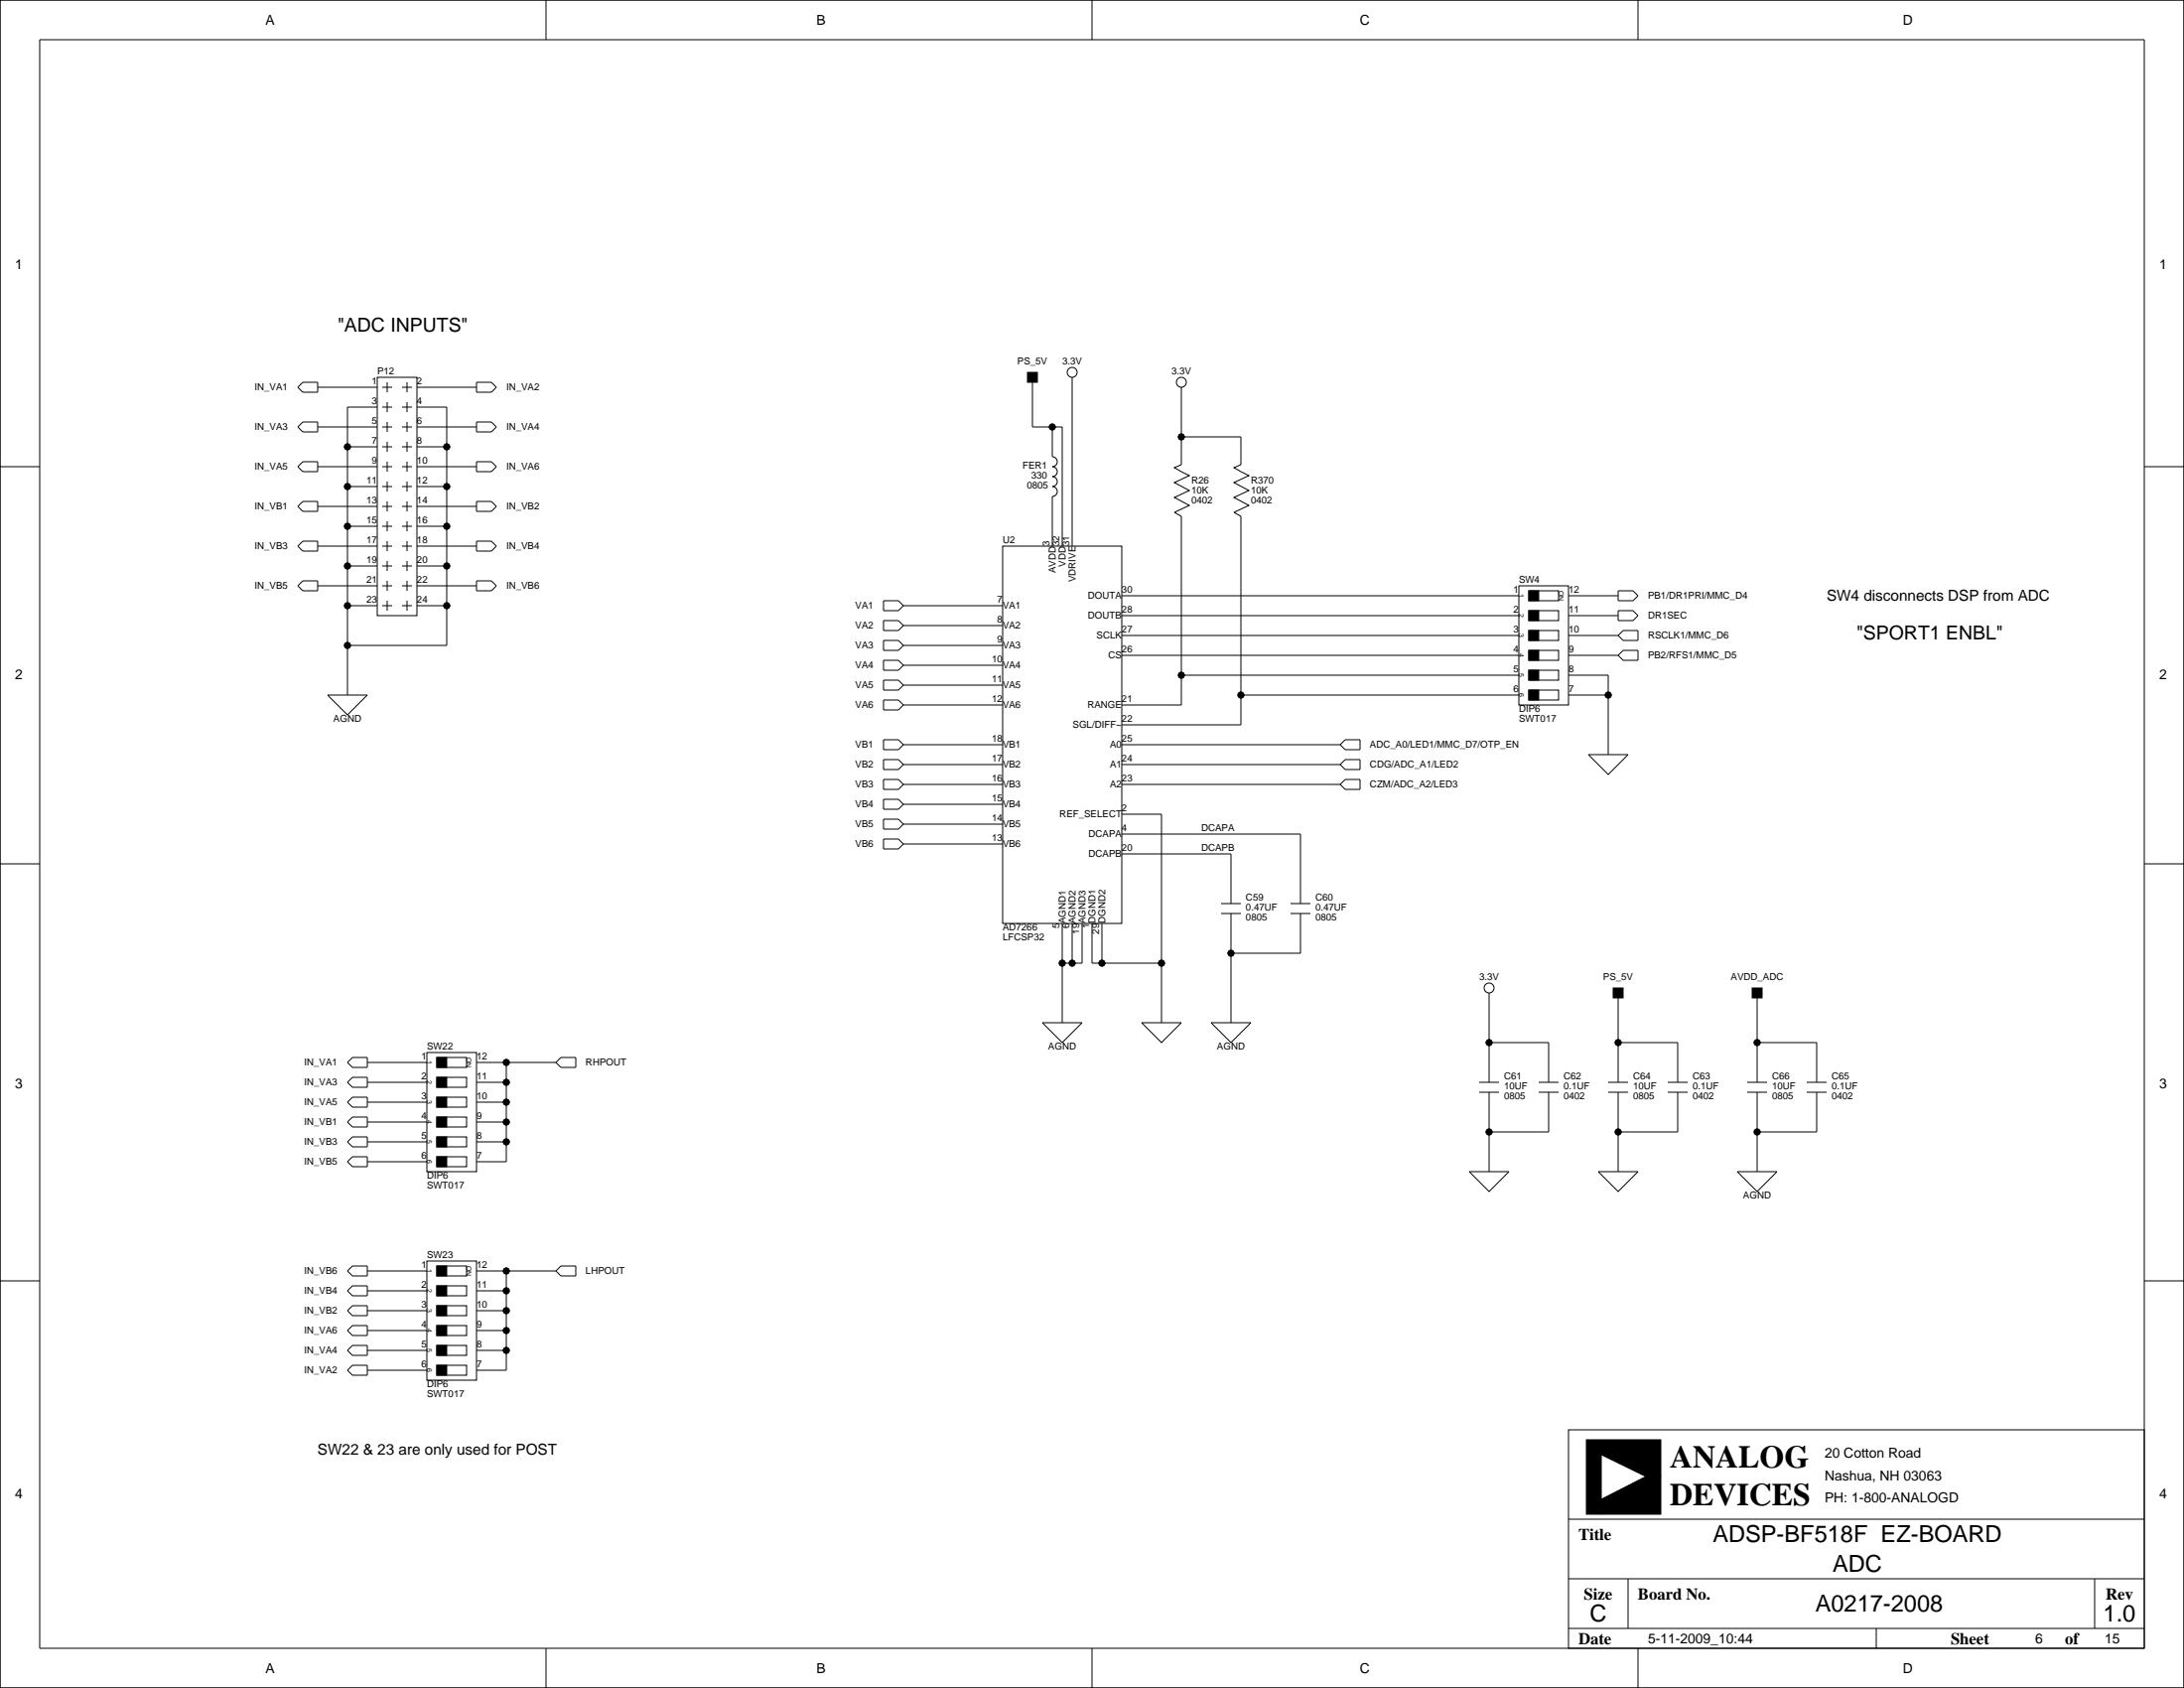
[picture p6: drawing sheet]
<svg xmlns="http://www.w3.org/2000/svg" width="559mm" height="432mm" viewBox="0 0 559 432" stroke-linecap="round" stroke-linejoin="round" font-family="sans-serif">
<g fill="none" stroke="#000" stroke-width=".25">
<path d="M0 0h558.8v431.8h-558.8zM10.2 10.2h538.4v411.4h-538.4zM139.7 0v10.2M279.4 0v10.2M419.1 0v10.2M76.2 99.1l1.3-1.3h3.8v2.5h-3.8zM81.3 99.1h15.2M96.5 96.5h10.2v61h-10.2zM97.8 99.1h2.5M99.1 97.8v2.5M102.9 99.1h2.5M104.1 97.8v2.5"/>
<path d="M106.7 99.1h15.2M121.9 97.8h3.8l1.3 1.3-1.3 1.2h-3.8zM264.2 96.5v12.7h7.6v30.5M274.3 96.5v43.2M302.3 99.1v19.8l-1.8 .7 3.8 2.1-3.8 1.7 3.8 2.1-3.8 1.8 3.8 2-3.8 1.8 1.8 1v48.2h-15.3M0 119.4h10.2M76.2 109.2l1.3-1.3h3.8v2.6h-3.8zM77.5 118.1h3.8v2.5h-3.8l-1.3-1.2zM81.3 119.4h15.2M81.3 109.2h15.2M88.9 114.3h7.6M96.5 104.1h-7.6v73.7"/>
<path d="M97.8 114.3h2.5M97.8 104.1h2.5M97.8 119.4h2.5M97.8 109.2h2.5M99.1 102.9v2.5M99.1 107.9v2.6M99.1 113v2.6M99.1 118.1v2.5M102.9 114.3h2.5M102.9 104.1h2.5M102.9 119.4h2.5M102.9 109.2h2.5"/>
<path d="M104.1 102.9v2.5M104.1 107.9v2.6M104.1 113v2.6M104.1 118.1v2.5M106.7 114.3h7.6M106.7 104.1h7.6v61h-25.4M106.7 119.4h15.2M106.7 109.2h15.2M121.9 107.9h3.8l1.3 1.3-1.3 1.3h-3.8zM121.9 118.1h3.8l1.3 1.3-1.3 1.2h-3.8zM269.2 109.2v7.6a1.27 1.27 0 0 1 1.3 1.3 1.27 1.27 0 0 1-1.3 1.3 1.27 1.27 0 0 1 1.3 1.3 1.27 1.27 0 0 1-1.3 1.2 1.27 1.27 0 0 1 1.3 1.3 1.27 1.27 0 0 1-1.3 1.3 1.27 1.27 0 0 1 1.3 1.2 1.27 1.27 0 0 1-1.3 1.3v12.7M302.3 111.8h15.2v7.1l-1.8 .7 3.8 2.1-3.8 1.7 3.8 2.1-3.8 1.8 3.8 2-3.8 1.8 1.8 1v53.3h-30.5"/>
<path d="M548.6 119.4h10.2M76.2 139.7l1.3-1.3h3.8v2.6h-3.8zM77.5 128.3h3.8v2.5h-3.8l-1.3-1.3zM81.3 129.5h15.2M81.3 139.7h15.2M88.9 124.5h7.6M88.9 134.6h7.6M97.8 124.5h2.5M97.8 134.6h2.5M97.8 129.5h2.5M97.8 139.7h2.5M99.1 123.2v2.5"/>
<path d="M99.1 128.3v2.5M99.1 133.3v2.6M99.1 138.4v2.6M102.9 124.5h2.5M102.9 134.6h2.5M102.9 129.5h2.5M102.9 139.7h2.5M104.1 123.2v2.5M104.1 128.3v2.5M104.1 133.3v2.6M104.1 138.4v2.6M106.7 124.5h7.6"/>
<path d="M106.7 134.6h7.6M106.7 129.5h15.2M106.7 139.7h15.2M121.9 128.3h3.8l1.3 1.2-1.3 1.3h-3.8zM121.9 138.4h3.8l1.3 1.3-1.3 1.3h-3.8zM256.5 139.7h30.5v96.5h-30.5zM76.2 149.9l1.3-1.3h3.8v2.5h-3.8zM81.3 149.9h15.2M88.9 144.8h7.6M88.9 154.9h7.6M97.8 144.8h2.5M97.8 154.9h2.5"/>
<path d="M97.8 149.9h2.5M99.1 143.5v2.5M99.1 148.6v2.5M99.1 153.7v2.5M102.9 144.8h2.5M102.9 154.9h2.5M102.9 149.9h2.5M104.1 143.5v2.5M104.1 148.6v2.5M104.1 153.7v2.5M106.7 144.8h7.6M106.7 154.9h7.6"/>
<path d="M106.7 149.9h15.2M121.9 148.6h3.8l1.3 1.3-1.3 1.2h-3.8zM226.1 158.8h3.8l1.2 1.2-1.2 1.3h-3.8zM226.1 153.7h3.8l1.2 1.2-1.2 1.3h-3.8zM231.1 154.9h25.4M287 152.4h101.6M287 157.5h101.6M388.6 149.9h12.7v30.4h-12.7zM391.2 156.2h7.6v2.6h-7.6zM391.2 151.1h7.6v2.6h-7.6zM401.3 152.4h12.7M401.3 157.5h12.7"/>
<path d="M414 151.1h3.8l1.3 1.3-1.3 1.3h-3.8zM414 156.2h3.8l1.3 1.3-1.3 1.3h-3.8zM83.8 177.8h10.2l-5.1 5.1zM226.1 163.8h3.8l1.2 1.3-1.2 1.3h-3.8zM226.1 168.9h3.8l1.2 1.3-1.2 1.2h-3.8zM226.1 174h3.8l1.2 1.3-1.2 1.2h-3.8zM226.1 179.1h3.8l1.2 1.2-1.2 1.3h-3.8zM231.1 165.1h25.4M231.1 175.3h25.4M231.1 170.2h25.4M231.1 160h25.4M287 162.6h101.6"/>
<path d="M287 167.6h101.6M302.3 172.7h86.3M317.5 177.8h71.1M391.2 176.5h7.6v2.6h-7.6zM391.2 161.3h7.6v2.5h-7.6zM391.2 166.4h7.6v2.5h-7.6zM391.2 171.4h7.6v2.6h-7.6zM401.3 172.7h10.2v20.3M401.3 177.8h10.2M401.3 162.6h12.7M401.3 167.6h12.7M415.3 161.3h3.8v2.5h-3.8l-1.3-1.2z"/>
<path d="M415.3 166.4h3.8v2.5h-3.8l-1.3-1.3zM226.1 199.4h3.8l1.2 1.3-1.2 1.2h-3.8zM226.1 194.3h3.8l1.2 1.3-1.2 1.2h-3.8zM226.1 189.2h3.8l1.2 1.3-1.2 1.3h-3.8zM231.1 195.6h25.4M231.1 190.5h25.4M231.1 180.3h25.4M287 195.6h55.9M287 190.5h55.9M344.2 189.2h3.8v2.6h-3.8l-1.3-1.3zM344.2 194.3h3.8v2.5h-3.8l-1.3-1.2zM406.4 193h10.2l-5.1 5.1z"/>
<path d="M226.1 204.5h3.8l1.2 1.2-1.2 1.3h-3.8zM226.1 209.5h3.8l1.2 1.3-1.2 1.3h-3.8zM226.1 214.6h3.8l1.2 1.3-1.2 1.3h-3.8zM231.1 200.7h25.4M231.1 215.9h25.4M231.1 210.8h25.4M231.1 205.7h25.4M287 200.7h55.9M287 213.4h45.7v17.7M287 218.4h28v12.7M287 208.3h10.2v53.3M342.9 200.7l1.3-1.3h3.8v2.5h-3.8z"/>
<path d="M0 221h10.2M271.8 236.2v25.4M274.3 236.2v10.2M276.9 236.2v10.2h-5.1M279.4 236.2v10.2h17.8M281.9 236.2v10.2M312.4 231.1h5.1M312.4 233.7h5.1M315 233.7v27.9M330.2 231.1h5.1M330.2 233.7h5.1M332.7 233.7v10.1h-17.7"/>
<path d="M548.6 221h10.2M381 254v22.9M414 254v22.9M449.6 254v22.9M88.9 271.8l1.3-1.3h3.8v2.5h-3.8zM88.9 276.9l1.3-1.3h3.8v2.5h-3.8zM94 271.8h15.2M94 276.9h15.2M109.2 269.2h12.7v30.5h-12.7zM111.8 275.6h7.6v2.5h-7.6zM111.8 270.5h7.6v2.5h-7.6zM121.9 271.8h20.3"/>
<path d="M121.9 276.9h7.6M129.5 271.8v25.4h-7.6M143.5 270.5h3.8v2.5h-3.8l-1.3-1.2zM266.7 261.6h10.2l-5.1 5.1zM292.1 261.6h10.2l-5.1 5.1zM309.9 261.6h10.1l-5 5.1zM378.5 276.9h5M378.5 279.4h5M381 279.4v20.3M381 266.7h15.2v10.2M393.7 276.9h5.1M393.7 279.4h5.1"/>
<path d="M396.2 279.4v10.2h-15.2M411.5 276.9h5.1M411.5 279.4h5.1M414 279.4v20.3M414 266.7h15.3v10.2M426.7 276.9h5.1M426.7 279.4h5.1M429.3 279.4v10.2h-15.3M447 276.9h5.1M447 279.4h5.1M449.6 266.7h15.2v10.2M449.6 279.4v20.3"/>
<path d="M462.3 276.9h5.1M462.3 279.4h5.1M464.8 279.4v10.2h-15.2M88.9 281.9l1.3-1.2h3.8v2.5h-3.8zM88.9 287l1.3-1.2h3.8v2.5h-3.8zM88.9 292.1l1.3-1.3h3.8v2.6h-3.8zM88.9 297.2l1.3-1.3h3.8v2.5h-3.8zM94 297.2h15.2M94 292.1h15.2M94 287h15.2M94 281.9h15.2M111.8 295.9h7.6v2.5h-7.6z"/>
<path d="M111.8 280.7h7.6v2.5h-7.6zM111.8 285.8h7.6v2.5h-7.6zM111.8 290.8h7.6v2.6h-7.6zM121.9 292.1h7.6M121.9 287h7.6M121.9 281.9h7.6M375.9 299.7h10.2l-5.1 5.1zM408.9 299.7h10.2l-5.1 5.1zM444.5 299.7h10.2l-5.1 5.1zM0 327.7h10.2M88.9 325.1l1.3-1.3h3.8v2.6h-3.8zM88.9 330.2l1.3-1.3h3.8v2.6h-3.8z"/>
<path d="M88.9 335.3l1.3-1.3h3.8v2.5h-3.8zM94 325.1h15.2M94 330.2h15.2M94 335.3h15.2M109.2 322.6h12.7v30.5h-12.7zM111.8 328.9h7.6v2.6h-7.6zM111.8 334h7.6v2.5h-7.6zM111.8 323.8h7.6v2.6h-7.6zM111.8 339.1h7.6v2.5h-7.6zM121.9 325.1h20.3M121.9 330.2h7.6M121.9 335.3h7.6"/>
<path d="M129.5 325.1v25.4h-7.6M143.5 323.8h3.8v2.6h-3.8l-1.3-1.3zM548.6 327.7h10.2M88.9 340.4l1.3-1.3h3.8v2.5h-3.8zM88.9 345.4l1.3-1.2h3.8v2.5h-3.8zM90.2 349.2h3.8v2.6h-3.8l-1.3-1.3zM94 340.4h15.2M94 345.4h15.2M94 350.5h15.2M111.8 349.2h7.6v2.6h-7.6zM111.8 344.2h7.6v2.5h-7.6zM121.9 340.4h7.6"/>
<path d="M121.9 345.4h7.6M401.3 365.8h147.3v55.8h-147.3zM401.3 388.6h147.3M401.3 403.9h147.3M401.3 416.6h147.3M416.6 403.9v12.7M480.1 416.6v5M535.9 403.9v12.7M139.7 421.6v10.2M279.4 421.6v10.2M419.1 421.6v10.2"/>
<circle cx="274.3" cy="95.2" r="1.27"/>
<circle cx="302.3" cy="97.8" r="1.27"/>
<circle cx="88.9" cy="114.3" r=".76"/>
<circle cx="114.3" cy="114.3" r=".76"/>
<circle cx="269.2" cy="109.2" r=".76"/>
<circle cx="302.3" cy="111.8" r=".76"/>
<circle cx="88.9" cy="124.5" r=".76"/>
<circle cx="88.9" cy="134.6" r=".76"/>
<circle cx="114.3" cy="124.5" r=".76"/>
<circle cx="114.3" cy="134.6" r=".76"/>
<circle cx="88.9" cy="154.9" r=".76"/>
<circle cx="88.9" cy="144.8" r=".76"/>
<circle cx="114.3" cy="154.9" r=".76"/>
<circle cx="114.3" cy="144.8" r=".76"/>
<circle cx="88.9" cy="165.1" r=".76"/>
<circle cx="302.3" cy="172.7" r=".76"/>
<circle cx="317.5" cy="177.8" r=".76"/>
<circle cx="411.5" cy="177.8" r=".76"/>
<circle cx="271.8" cy="246.4" r=".76"/>
<circle cx="274.3" cy="246.4" r=".76"/>
<circle cx="281.9" cy="246.4" r=".76"/>
<circle cx="297.2" cy="246.4" r=".76"/>
<circle cx="315" cy="243.8" r=".76"/>
<circle cx="381" cy="252.7" r="1.27"/>
<circle cx="129.5" cy="271.8" r=".76"/>
<circle cx="129.5" cy="276.9" r=".76"/>
<circle cx="381" cy="266.7" r=".76"/>
<circle cx="414" cy="266.7" r=".76"/>
<circle cx="449.6" cy="266.7" r=".76"/>
<circle cx="129.5" cy="287" r=".76"/>
<circle cx="129.5" cy="292.1" r=".76"/>
<circle cx="129.5" cy="281.9" r=".76"/>
<circle cx="381" cy="289.6" r=".76"/>
<circle cx="414" cy="289.6" r=".76"/>
<circle cx="449.6" cy="289.6" r=".76"/>
<circle cx="129.5" cy="335.3" r=".76"/>
<circle cx="129.5" cy="325.1" r=".76"/>
<circle cx="129.5" cy="330.2" r=".76"/>
<circle cx="129.5" cy="345.4" r=".76"/>
<circle cx="129.5" cy="340.4" r=".76"/>
</g>
<g fill="#000" stroke="#000" stroke-width=".25">
<path d="M262.9 95.2h2.5v2.6h-2.5z" fill-rule="evenodd"/>
<path d="M391.2 156.2h2.5v2.6h-2.5z" fill-rule="evenodd"/>
<path d="M391.2 151.1h2.5v2.6h-2.5z" fill-rule="evenodd"/>
<path d="M391.2 176.5h2.5v2.6h-2.5z" fill-rule="evenodd"/>
<path d="M391.2 171.4h2.5v2.6h-2.5z" fill-rule="evenodd"/>
<path d="M391.2 161.3h2.5v2.5h-2.5z" fill-rule="evenodd"/>
<path d="M391.2 166.4h2.5v2.5h-2.5z" fill-rule="evenodd"/>
<path d="M412.7 252.7h2.6v2.6h-2.6z" fill-rule="evenodd"/>
<path d="M448.3 252.7h2.5v2.6h-2.5z" fill-rule="evenodd"/>
<path d="M111.8 275.6h2.5v2.5h-2.5z" fill-rule="evenodd"/>
<path d="M111.8 270.5h2.5v2.5h-2.5z" fill-rule="evenodd"/>
<path d="M111.8 295.9h2.5v2.5h-2.5z" fill-rule="evenodd"/>
<path d="M111.8 290.8h2.5v2.6h-2.5z" fill-rule="evenodd"/>
<path d="M111.8 285.8h2.5v2.5h-2.5z" fill-rule="evenodd"/>
<path d="M111.8 280.7h2.5v2.5h-2.5z" fill-rule="evenodd"/>
<path d="M111.8 323.8h2.5v2.6h-2.5z" fill-rule="evenodd"/>
<path d="M111.8 328.9h2.5v2.6h-2.5z" fill-rule="evenodd"/>
<path d="M111.8 334h2.5v2.5h-2.5z" fill-rule="evenodd"/>
<path d="M111.8 339.1h2.5v2.5h-2.5z" fill-rule="evenodd"/>
<path d="M111.8 344.2h2.5v2.5h-2.5z" fill-rule="evenodd"/>
<path d="M111.8 349.2h2.5v2.6h-2.5z" fill-rule="evenodd"/>
<path d="M409.7 368.3h15.2v9.4h-3.8l-11.4-5.6z" fill-rule="evenodd"/>
<path d="M405.9 368.3h3.8v19h-3.8z" fill-rule="evenodd"/>
<path d="M409.7 383.5l11.4-5.8h3.8v9.6h-15.2z" fill-rule="evenodd"/>
<circle cx="88.9" cy="114.3" r=".76"/>
<circle cx="114.3" cy="114.3" r=".76"/>
<circle cx="269.2" cy="109.2" r=".76"/>
<circle cx="302.3" cy="111.8" r=".76"/>
<circle cx="88.9" cy="124.5" r=".76"/>
<circle cx="88.9" cy="134.6" r=".76"/>
<circle cx="114.3" cy="124.5" r=".76"/>
<circle cx="114.3" cy="134.6" r=".76"/>
<circle cx="88.9" cy="154.9" r=".76"/>
<circle cx="88.9" cy="144.8" r=".76"/>
<circle cx="114.3" cy="154.9" r=".76"/>
<circle cx="114.3" cy="144.8" r=".76"/>
<circle cx="88.9" cy="165.1" r=".76"/>
<circle cx="302.3" cy="172.7" r=".76"/>
<circle cx="317.5" cy="177.8" r=".76"/>
<circle cx="411.5" cy="177.8" r=".76"/>
<circle cx="271.8" cy="246.4" r=".76"/>
<circle cx="274.3" cy="246.4" r=".76"/>
<circle cx="281.9" cy="246.4" r=".76"/>
<circle cx="297.2" cy="246.4" r=".76"/>
<circle cx="315" cy="243.8" r=".76"/>
<circle cx="129.5" cy="271.8" r=".76"/>
<circle cx="129.5" cy="276.9" r=".76"/>
<circle cx="381" cy="266.7" r=".76"/>
<circle cx="414" cy="266.7" r=".76"/>
<circle cx="449.6" cy="266.7" r=".76"/>
<circle cx="129.5" cy="287" r=".76"/>
<circle cx="129.5" cy="292.1" r=".76"/>
<circle cx="129.5" cy="281.9" r=".76"/>
<circle cx="381" cy="289.6" r=".76"/>
<circle cx="414" cy="289.6" r=".76"/>
<circle cx="449.6" cy="289.6" r=".76"/>
<circle cx="129.5" cy="335.3" r=".76"/>
<circle cx="129.5" cy="325.1" r=".76"/>
<circle cx="129.5" cy="330.2" r=".76"/>
<circle cx="129.5" cy="345.4" r=".76"/>
<circle cx="129.5" cy="340.4" r=".76"/>
</g>
<g font-size="8.1">
<text x="427.2" y="375.3">ANALOG</text>
<text x="427.2" y="385">DEVICES</text>
</g>
<g font-size="6">
<text x="438.2" y="394.6">ADSP-BF518F EZ-BOARD</text>
<text x="468.9" y="402.2">ADC</text>
<text x="464.5" y="412.4">A0217-2008</text>
<text x="406.8" y="414.9">C</text>
<text x="538.1" y="414.9">1.0</text>
</g>
<g font-size="4.9">
<text x="86.4" y="84.9">&quot;ADC INPUTS&quot;</text>
<text x="475" y="163.6">&quot;SPORT1 ENBL&quot;</text>
</g>
<g font-size="4.2">
<text x="403.9" y="393.9">Title</text>
<text x="405.3" y="409.1">Size</text>
<text x="419.1" y="409.1">Board No.</text>
<text x="538.8" y="409.1">Rev</text>
<text x="403.9" y="420.5">Date</text>
<text x="499.1" y="420.5">Sheet</text>
<text x="528.3" y="420.5">of</text>
</g>
<g font-size="3.9">
<text x="467.4" y="153.8">SW4 disconnects DSP from ADC</text>
<text x="81.3" y="372.2">SW22 &amp; 23 are only used for POST</text>
</g>
<g font-size="3.5">
<text x="67.9" y="6.3">A</text>
<text x="208.9" y="6.3">B</text>
<text x="348" y="6.3">C</text>
<text x="486.9" y="6.3">D</text>
<text x="3.8" y="68.8">1</text>
<text x="552.5" y="68.8">1</text>
<text x="3.8" y="173.7">2</text>
<text x="552.5" y="173.7">2</text>
<text x="3.8" y="278.3">3</text>
<text x="552.5" y="278.3">3</text>
<text x="466.9" y="372.8">20 Cotton Road</text>
<text x="3.8" y="383.3">4</text>
<text x="466.9" y="378.7">Nashua, NH 03063</text>
<text x="552.5" y="383.3">4</text>
<text x="466.9" y="384.3">PH: 1-800-ANALOGD</text>
<text x="421.6" y="420.4">5-11-2009_10:44</text>
<text x="520.7" y="420.4">6</text>
<text x="538.5" y="420.4">15</text>
<text x="67.9" y="428">A</text>
<text x="208.9" y="428">B</text>
<text x="348" y="428">C</text>
<text x="486.9" y="428">D</text>
</g>
<g font-size="2.5">
<text x="96.5" y="95.8">P12</text>
<text x="260.3" y="93.2">PS_5V</text>
<text x="271.8" y="93.2">3.3V</text>
<text x="299.7" y="95.8">3.3V</text>
<text x="65.2" y="99.9">IN_VA1</text>
<text x="95.1" y="98.3">1</text>
<text x="106.7" y="98.3">2</text>
<text x="129.5" y="99.9">IN_VA2</text>
<text x="95.1" y="103.4">3</text>
<text x="106.7" y="103.4">4</text>
<text x="65.2" y="110.1">IN_VA3</text>
<text x="95.1" y="113.6">7</text>
<text x="95.1" y="108.5">5</text>
<text x="106.7" y="113.6">8</text>
<text x="106.7" y="108.5">6</text>
<text x="129.5" y="110.1">IN_VA4</text>
<text x="95.1" y="118.6">9</text>
<text x="106.7" y="118.6">10</text>
<text x="261.7" y="119.9">FER1</text>
<text x="65.2" y="120.3">IN_VA5</text>
<text x="93.8" y="123.7">11</text>
<text x="106.7" y="123.7">12</text>
<text x="129.5" y="120.3">IN_VA6</text>
<text x="262.7" y="125">0805</text>
<text x="263.9" y="122.5">330</text>
<text x="304.8" y="123.7">R26</text>
<text x="320" y="123.7">R370</text>
<text x="65.2" y="130.4">IN_VB1</text>
<text x="93.8" y="128.8">13</text>
<text x="106.7" y="128.8">14</text>
<text x="129.5" y="130.4">IN_VB2</text>
<text x="304.8" y="128.8">0402</text>
<text x="304.8" y="126.2">10K</text>
<text x="320" y="126.2">10K</text>
<text x="320" y="128.8">0402</text>
<text x="93.8" y="133.9">15</text>
<text x="106.7" y="133.9">16</text>
<text x="65.2" y="140.6">IN_VB3</text>
<text x="93.8" y="139">17</text>
<text x="106.7" y="139">18</text>
<text x="129.5" y="140.6">IN_VB4</text>
<text x="256.5" y="139">U2</text>
<text x="268.5" y="139.7" transform="rotate(-90 268.5 139.7)">3</text>
<text x="271" y="139.7" transform="rotate(-90 271 139.7)">32</text>
<text x="273.6" y="139.7" transform="rotate(-90 273.6 139.7)">31</text>
<text x="93.8" y="144">19</text>
<text x="93.8" y="149.1">21</text>
<text x="106.7" y="149.1">22</text>
<text x="106.7" y="144">20</text>
<text x="270.1" y="146.6" transform="rotate(-90 270.1 146.6)">AVDD</text>
<text x="272.7" y="144.9" transform="rotate(-90 272.7 144.9)">VDD</text>
<text x="275.2" y="148.9" transform="rotate(-90 275.2 148.9)">VDRIVE</text>
<text x="388.6" y="149.1">SW4</text>
<text x="65.2" y="150.7">IN_VB5</text>
<text x="93.8" y="154.2">23</text>
<text x="106.7" y="154.2">24</text>
<text x="129.5" y="150.7">IN_VB6</text>
<text x="218.9" y="155.8">VA1</text>
<text x="255.2" y="154.2">7</text>
<text x="256.5" y="155.8">VA1</text>
<text x="278.4" y="153.3">DOUTA</text>
<text x="287" y="151.7">30</text>
<text x="387.2" y="151.7">1</text>
<text x="401.3" y="151.7">12</text>
<text x="421.6" y="153.3">PB1/DR1PRI/MMC_D4</text>
<text x="218.9" y="160.9">VA2</text>
<text x="255.2" y="159.3">8</text>
<text x="256.5" y="160.9">VA2</text>
<text x="278.4" y="158.4">DOUTB</text>
<text x="287" y="156.7">28</text>
<text x="287" y="161.8">27</text>
<text x="387.2" y="161.8">3</text>
<text x="387.2" y="156.7">2</text>
<text x="401.3" y="156.7">11</text>
<text x="401.3" y="161.8">10</text>
<text x="421.6" y="158.4">DR1SEC</text>
<text x="218.9" y="166">VA3</text>
<text x="255.2" y="164.4">9</text>
<text x="256.5" y="166">VA3</text>
<text x="280.6" y="163.4">SCLK</text>
<text x="287" y="166.9">26</text>
<text x="387.2" y="166.9">4</text>
<text x="401.3" y="166.9">9</text>
<text x="421.6" y="163.4">RSCLK1/MMC_D6</text>
<text x="218.9" y="171.1">VA4</text>
<text x="253.8" y="169.4">10</text>
<text x="256.5" y="171.1">VA4</text>
<text x="283.6" y="168.5">CS</text>
<text x="387.2" y="172">5</text>
<text x="401.3" y="172">8</text>
<text x="421.6" y="168.5">PB2/RFS1/MMC_D5</text>
<text x="218.9" y="176.1">VA5</text>
<text x="253.8" y="174.5">11</text>
<text x="253.8" y="179.6">12</text>
<text x="256.5" y="176.1">VA5</text>
<text x="287" y="179.6">21</text>
<text x="387.2" y="177.1">6</text>
<text x="401.3" y="177.1">7</text>
<text x="85.3" y="184.7">AGND</text>
<text x="218.9" y="181.2">VA6</text>
<text x="256.5" y="181.2">VA6</text>
<text x="278.2" y="181.2">RANGE</text>
<text x="287" y="184.7">22</text>
<text x="388.6" y="184.7">SWT017</text>
<text x="388.6" y="182.1">DIP6</text>
<text x="218.9" y="191.4">VB1</text>
<text x="253.8" y="189.8">18</text>
<text x="256.5" y="191.4">VB1</text>
<text x="274.5" y="186.3">SGL/DIFF~</text>
<text x="284" y="191.4">A0</text>
<text x="287" y="189.8">25</text>
<text x="350.5" y="191.4">ADC_A0/LED1/MMC_D7/OTP_EN</text>
<text x="218.9" y="196.5">VB2</text>
<text x="253.8" y="194.8">17</text>
<text x="256.5" y="196.5">VB2</text>
<text x="284" y="196.5">A1</text>
<text x="287" y="194.8">24</text>
<text x="350.5" y="196.5">CDG/ADC_A1/LED2</text>
<text x="218.9" y="201.5">VB3</text>
<text x="253.8" y="199.9">16</text>
<text x="256.5" y="201.5">VB3</text>
<text x="284" y="201.5">A2</text>
<text x="287" y="199.9">23</text>
<text x="350.5" y="201.5">CZM/ADC_A2/LED3</text>
<text x="218.9" y="206.6">VB4</text>
<text x="253.8" y="205">15</text>
<text x="256.5" y="206.6">VB4</text>
<text x="271.1" y="209.2">REF_SELECT</text>
<text x="287" y="207.5">2</text>
<text x="218.9" y="211.7">VB5</text>
<text x="253.8" y="215.2">13</text>
<text x="253.8" y="210.1">14</text>
<text x="256.5" y="211.7">VB5</text>
<text x="278.5" y="214.2">DCAPA</text>
<text x="287" y="212.6">4</text>
<text x="307.3" y="212.6">DCAPA</text>
<text x="218.9" y="216.8">VB6</text>
<text x="256.5" y="216.8">VB6</text>
<text x="278.5" y="219.3">DCAPB</text>
<text x="287" y="217.7">20</text>
<text x="307.3" y="217.7">DCAPB</text>
<text x="318.8" y="230.4">C59</text>
<text x="318.8" y="232.9">0.47UF</text>
<text x="336.6" y="232.9">0.47UF</text>
<text x="336.6" y="230.4">C60</text>
<text x="256.5" y="238">AD7266</text>
<text x="271" y="237.6" transform="rotate(-90 271 237.6)">5</text>
<text x="272.7" y="236.2" transform="rotate(-90 272.7 236.2)">AGND1</text>
<text x="273.6" y="237.6" transform="rotate(-90 273.6 237.6)">6</text>
<text x="275.2" y="236.2" transform="rotate(-90 275.2 236.2)">AGND2</text>
<text x="276.1" y="239" transform="rotate(-90 276.1 239)">19</text>
<text x="277.7" y="236.2" transform="rotate(-90 277.7 236.2)">AGND3</text>
<text x="278.7" y="237.6" transform="rotate(-90 278.7 237.6)">1</text>
<text x="280.3" y="236.2" transform="rotate(-90 280.3 236.2)">DGND1</text>
<text x="281.2" y="239" transform="rotate(-90 281.2 239)">29</text>
<text x="282.8" y="236.2" transform="rotate(-90 282.8 236.2)">DGND2</text>
<text x="318.8" y="235.5">0805</text>
<text x="336.6" y="235.5">0805</text>
<text x="256.5" y="240.5">LFCSP32</text>
<text x="378.5" y="250.7">3.3V</text>
<text x="410.2" y="250.7">PS_5V</text>
<text x="442.9" y="250.7">AVDD_ADC</text>
<text x="109.2" y="268.5">SW22</text>
<text x="268.2" y="268.5">AGND</text>
<text x="311.4" y="268.5">AGND</text>
<text x="77.9" y="272.7">IN_VA1</text>
<text x="107.8" y="271">1</text>
<text x="121.9" y="271">12</text>
<text x="149.9" y="272.7">RHPOUT</text>
<text x="77.9" y="277.7">IN_VA3</text>
<text x="107.8" y="276.1">2</text>
<text x="107.8" y="281.2">3</text>
<text x="121.9" y="281.2">10</text>
<text x="121.9" y="276.1">11</text>
<text x="384.8" y="276.1">C61</text>
<text x="384.8" y="278.6">10UF</text>
<text x="384.8" y="281.2">0805</text>
<text x="400" y="276.1">C62</text>
<text x="400" y="278.6">0.1UF</text>
<text x="400" y="281.2">0402</text>
<text x="417.8" y="281.2">0805</text>
<text x="417.8" y="278.6">10UF</text>
<text x="417.8" y="276.1">C64</text>
<text x="433.1" y="281.2">0402</text>
<text x="433.1" y="278.6">0.1UF</text>
<text x="433.1" y="276.1">C63</text>
<text x="453.4" y="276.1">C66</text>
<text x="453.4" y="278.6">10UF</text>
<text x="453.4" y="281.2">0805</text>
<text x="468.6" y="276.1">C65</text>
<text x="468.6" y="278.6">0.1UF</text>
<text x="468.6" y="281.2">0402</text>
<text x="77.9" y="282.8">IN_VA5</text>
<text x="77.9" y="287.9">IN_VB1</text>
<text x="107.8" y="286.3">4</text>
<text x="121.9" y="286.3">9</text>
<text x="77.9" y="293">IN_VB3</text>
<text x="107.8" y="291.4">5</text>
<text x="121.9" y="291.4">8</text>
<text x="77.9" y="298.1">IN_VB5</text>
<text x="107.8" y="296.4">6</text>
<text x="121.9" y="296.4">7</text>
<text x="109.2" y="301.5">DIP6</text>
<text x="109.2" y="304">SWT017</text>
<text x="446" y="306.6">AGND</text>
<text x="109.2" y="321.8">SW23</text>
<text x="77.9" y="326">IN_VB6</text>
<text x="107.8" y="324.4">1</text>
<text x="107.8" y="329.5">2</text>
<text x="121.9" y="329.5">11</text>
<text x="121.9" y="324.4">12</text>
<text x="149.9" y="326">LHPOUT</text>
<text x="77.9" y="331.1">IN_VB4</text>
<text x="107.8" y="334.5">3</text>
<text x="121.9" y="334.5">10</text>
<text x="77.9" y="341.2">IN_VA6</text>
<text x="77.9" y="336.2">IN_VB2</text>
<text x="107.8" y="339.6">4</text>
<text x="121.9" y="339.6">9</text>
<text x="77.9" y="346.3">IN_VA4</text>
<text x="107.8" y="344.7">5</text>
<text x="121.9" y="344.7">8</text>
<text x="77.9" y="351.4">IN_VA2</text>
<text x="107.8" y="349.8">6</text>
<text x="121.9" y="349.8">7</text>
<text x="109.2" y="354.9">DIP6</text>
<text x="109.2" y="357.4">SWT017</text>
</g>
<g font-size="1.8">
<text x="388.6" y="151.9" transform="rotate(90 388.6 151.9)">1</text>
<text x="398.8" y="151.1" transform="rotate(90 398.8 151.1)">ON</text>
<text x="388.6" y="157" transform="rotate(90 388.6 157)">2</text>
<text x="388.6" y="162.1" transform="rotate(90 388.6 162.1)">3</text>
<text x="388.6" y="167.1" transform="rotate(90 388.6 167.1)">4</text>
<text x="388.6" y="172.2" transform="rotate(90 388.6 172.2)">5</text>
<text x="388.6" y="177.3" transform="rotate(90 388.6 177.3)">6</text>
<text x="109.2" y="271.3" transform="rotate(90 109.2 271.3)">1</text>
<text x="119.4" y="270.5" transform="rotate(90 119.4 270.5)">ON</text>
<text x="109.2" y="276.4" transform="rotate(90 109.2 276.4)">2</text>
<text x="109.2" y="281.4" transform="rotate(90 109.2 281.4)">3</text>
<text x="109.2" y="286.5" transform="rotate(90 109.2 286.5)">4</text>
<text x="109.2" y="291.6" transform="rotate(90 109.2 291.6)">5</text>
<text x="109.2" y="296.7" transform="rotate(90 109.2 296.7)">6</text>
<text x="119.4" y="323.8" transform="rotate(90 119.4 323.8)">ON</text>
<text x="109.2" y="324.6" transform="rotate(90 109.2 324.6)">1</text>
<text x="109.2" y="329.7" transform="rotate(90 109.2 329.7)">2</text>
<text x="109.2" y="334.8" transform="rotate(90 109.2 334.8)">3</text>
<text x="109.2" y="339.9" transform="rotate(90 109.2 339.9)">4</text>
<text x="109.2" y="344.9" transform="rotate(90 109.2 344.9)">5</text>
<text x="109.2" y="350" transform="rotate(90 109.2 350)">6</text>
</g>
</svg>
